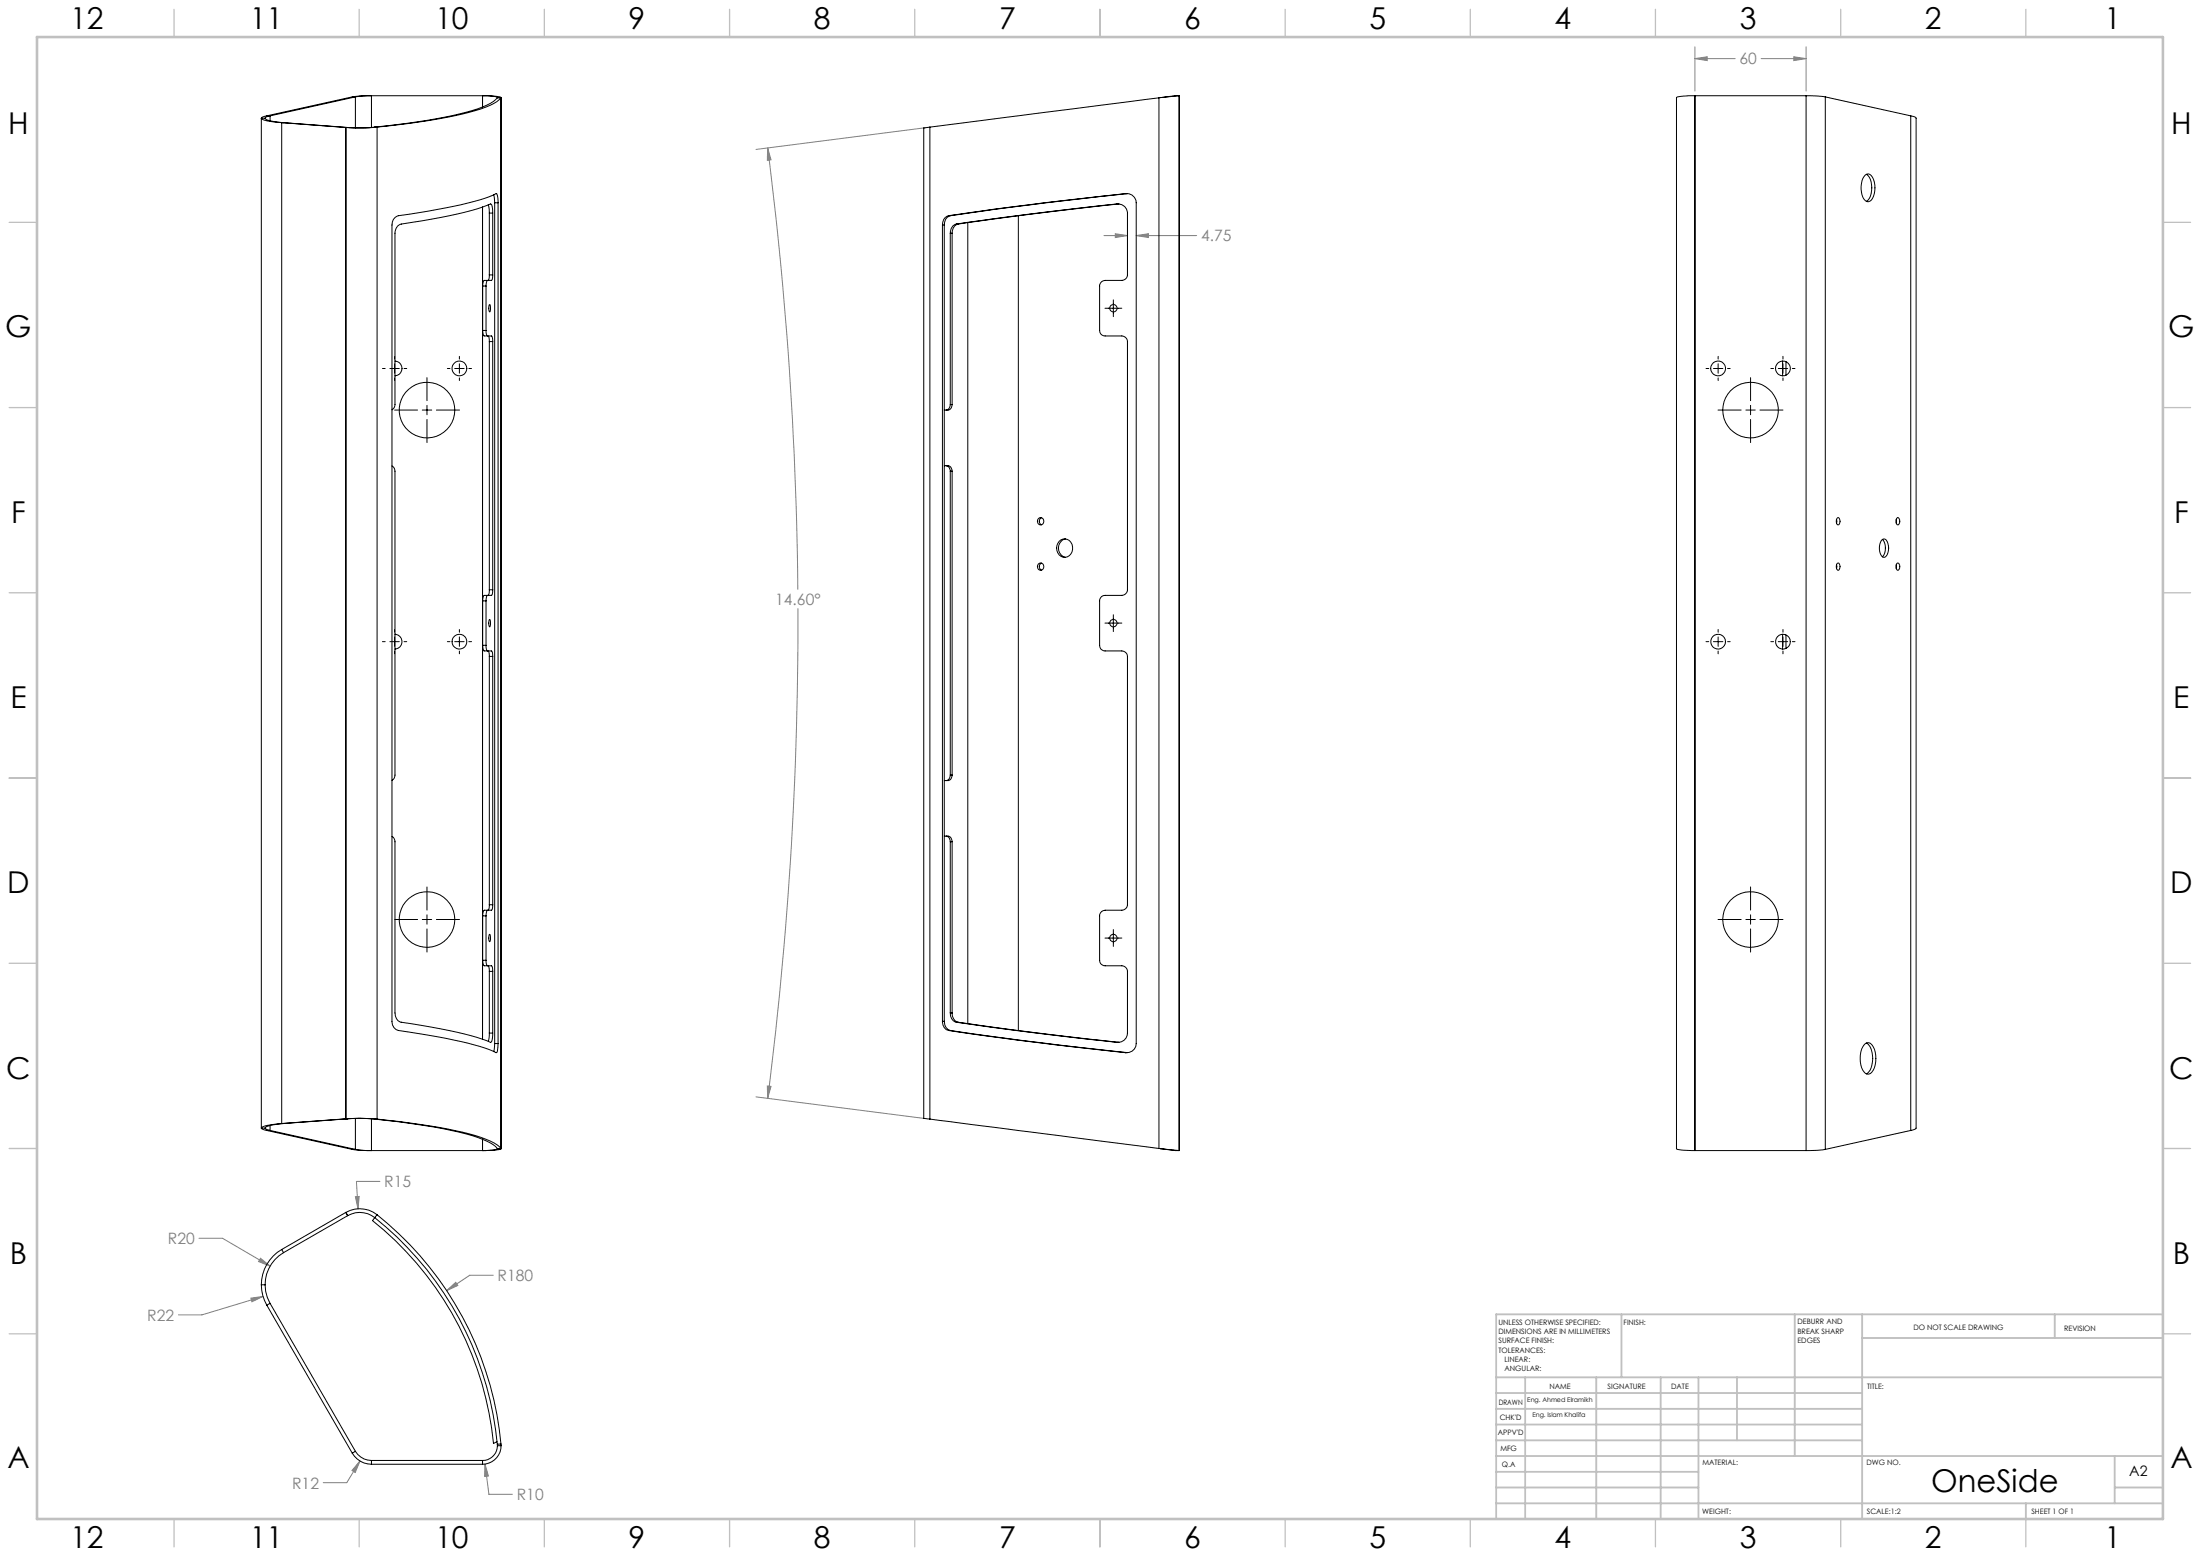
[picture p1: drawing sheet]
<svg xmlns="http://www.w3.org/2000/svg" width="594mm" height="420mm" viewBox="0 0 594 420" stroke-linecap="round" stroke-linejoin="round" font-family="sans-serif">
<g fill="none" stroke="#808080" stroke-width=".27">
<path d="M457.6 12.6v12M457.6 15.8h10.9M457.6 15.8l3.3-.5v1.1zM475.5 15.8h12.1M484.3 15.3l3.3 .5-3.3 .6zM487.6 12.6v12M207.3 39.9l.9 3.2-1 .2zM207.3 39.9a1001.4 1001.4 0 0 1 8.1 119.3M249.8 34.5l-45.7 5.8M298.1 63.6h6.3M301.1 63.1l3.3 .5-3.3 .5zM306.8 63.6h16.3"/>
<path d="M306.8 63.6l3.3-.5v1zM215.4 164.2a1001.2 1001.2 0 0 1-8.1 132.3M204.1 296.1l45.7 5.8M207.2 293.1l1 .1-.9 3.3zM102.6 318.9h-6.4l.5 7.4M53.7 334.2h6.4l12.8 7.6M70.3 339.6l2.6 2.2-3.1-1.3zM96 323h1l-.3 3.3zM67.7 350.4l3.3-.5-3 1.5zM71 349.9l-16.5 5h-6.3M120.6 348.4l2.4-2.3 .6 .9zM133.2 344.2h-6.4l-6.2 4.2"/>
<path d="M97.2 394.4l-3.6 5.8h-6.3M97.2 394.4l-1.3 3.1-.9-.6zM131 395.2l1 8.1h6.4M131 395.2l.9 3.2-1.1 .1z"/>
</g>
<g fill="none" stroke="#000" stroke-width=".27">
<path d="M103.3 99.5h.7M105.3 99.5h2.5M106.5 96.2v.7M106.5 98.2v2.5M109.1 99.5h.7M120.8 99.5h.7M122.8 99.5h2.5M124 96.2v.7M124 98.2v2.5M126.6 99.5h.7M298.3 83.2h4.6M300.6 80.9v4.6"/>
<path d="M460.6 99.5h.8M462.6 99.5h2.6M463.9 96.2v.7M463.9 98.2v2.5M466.4 99.5h.7M478.1 99.5h.8M480.1 99.5h2.6M481.4 96.2v.7M481.4 98.2v2.5M483.9 99.5h.7M106.5 110.7h6.2M106.5 102v.7"/>
<path d="M114 110.7h2.6M115.3 101.9v6.2M115.3 109.4v2.6M115.3 113.2v6.3M117.8 110.7h6.3M124 102v.7M463.9 110.7h6.2M463.9 102v.7M471.4 110.7h2.5M472.7 101.9v6.2M472.7 109.4v2.6M472.7 113.2v6.3"/>
<path d="M475.2 110.7h6.2M481.4 102v.7M103.3 173.2h.7M105.3 173.2h2.5M106.5 169.9v.8M106.5 171.9v2.6M106.5 175.7v.8M109.1 173.2h.7M120.8 173.2h.7M122.8 173.2h2.5M124 169.9v.8M124 171.9v2.6"/>
<path d="M124 175.7v.8M126.6 173.2h.7M298.3 168.2h4.6M300.6 165.9v4.6M460.6 173.2h.8M462.6 173.2h2.6M463.9 169.9v.8M463.9 171.9v2.6M463.9 175.7v.8M466.4 173.2h.7M478.1 173.2h.8M480.1 173.2h2.6"/>
<path d="M481.4 169.9v.8M481.4 171.9v2.6M481.4 175.7v.8M483.9 173.2h.7M115.3 239.4v6.3M472.7 239.4v6.3M106.5 248.2h6.2M114 248.2h2.6M115.3 246.9v2.6M115.3 250.7v6.3M117.8 248.2h6.3M298.3 253.2h4.6"/>
<path d="M300.6 250.9v4.6M463.9 248.2h6.2M471.4 248.2h2.5M472.7 246.9v2.6M472.7 250.7v6.3M475.2 248.2h6.2"/>
</g>
<g fill="none" stroke="#c0c0c0" stroke-width=".35">
<path d="M47 2.5v7.5M97 2.5v7.5M147 2.5v7.5M197 2.5v7.5M247 2.5v7.5M297 2.5v7.5M347 2.5v7.5M397 2.5v7.5M447 2.5v7.5M497 2.5v7.5M547 2.5v7.5M2.5 60h7.5"/>
<path d="M584 60h7.5M2.5 110h7.5M584 110h7.5M2.5 160h7.5M584 160h7.5M2.5 210h7.5M584 210h7.5M2.5 260h7.5M584 260h7.5M2.5 310h7.5M584 310h7.5M2.5 360h7.5"/>
<path d="M584 360h7.5M47 410v7.5M97 410v7.5M147 410v7.5M197 410v7.5M247 410v7.5M297 410v7.5M347 410v7.5M397 410v7.5M447 410v7.5M497 410v7.5M547 410v7.5"/>
</g>
<g fill="none" stroke="#c0c0c0" stroke-width=".5">
<path d="M437.8 354.8v17M484.6 354.8v38.2M502.8 354.8v55.2M554.8 354.8v6.4M584 354.8h-180v55.2M404 371.8h180M404 376h98.8M411.8 371.8v38.2M431 371.8v38.2M448.4 371.8v38.2M458.6 371.8v38.2M469 371.8v17"/>
<path d="M502.8 361.2h81.2M404 388.8h98.8M404 384.5h98.8M404 380.3h98.8M404 397.3h54.6M404 393h180M571 393v12.8M404 405.8h180M404 401.5h54.6M547 405.8v4.2M571 401.5h13"/>
</g>
<path d="M10 10h574v400h-574z" fill="none" stroke="#c0c0c0" stroke-width=".7"/>
<path d="M207.2 293.1l1 .1-.9 3.3zM207.3 39.9l.9 3.2-1 .2zM306.8 63.6l3.3-.5v1zM301.1 63.1l3.3 .5-3.3 .5zM70.3 339.6l-.5 .9 3.1 1.3zM96 323l.7 3.3 .3-3.3zM131 395.2l-.2 3.3 1.1-.1zM97.2 394.4l-2.2 2.5 .9 .6zM67.7 350.4l.3 1 3-1.5zM120.6 348.4l3-1.4-.6-.9zM484.3 15.3l3.3 .5-3.3 .6zM457.6 15.8l3.3-.5v1.1z" fill="#808080"/>
<g fill="none" stroke="#000" stroke-width=".27">
<path d="M70.6 31.9l.3 .4 1.1 .3 4.1 .5M70.6 31.9v272.6M70.6 31.9h1M71.6 31.9a5.4 5.4 0 0 0 3.7 1.1l1.3 .1h-.5M72 31.3l-1.1 .3-.3 .3M72 31.3h.9M72.9 31.3l-1.2 .4-.1 .2M72.9 31.3v1.3M76.1 33.1l17.8 1.3M76.1 33.1v270.2M93.4 34.4v267.6M93.4 34.4h.5"/>
<path d="M95.1 26.2l-23.1 5.1M95.1 26.2h.9M96 26.2l-23.1 5.1M96 26.2v8.3M100.3 25.8l-4.3 .4M100.3 25.8l-5.2 .4M100.3 25.8h30M100.3 25.8v8.6M101.2 34.3l-3 .2-4.3-.1M101.2 34.3h.6M101.8 34.3l-3.4 .2-5-.1M101.8 34.3v267.8"/>
<path d="M130.3 25.8h.9a10.1 10.1 0 0 1 4.1 .5M130.3 25.8h.7a6.8 6.8 0 0 1 3.3 .5M130.3 25.8v3.1M134.3 26.4a16.9 16.9 0 0 1-8.5 3.9 161.9 161.9 0 0 1-24.6 4M134.3 26.4h1M134.3 26.3v.1M134.3 26.3h1M135.3 26.4a16.8 16.8 0 0 1-8.6 3.9 166.7 166.7 0 0 1-24.9 4M135.3 26.3v.1M135.3 26.3v283.8M251.1 34.3l-1.7 .2v267.4l1.7 .2M251.1 34.3v267.8"/>
<path d="M312.9 26.4l-61.8 7.9M312.9 26.4v283.6M313.4 26.3l-.5 .1M318.4 25.8l-5 .5M318.4 25.8v284.8M457.6 25.8h-.8a10.1 10.1 0 0 0-4.2 .5v283.8a11.5 11.5 0 0 0 5 .5M457.6 25.8h30M457.6 25.8v284.8M487.6 25.8l5.2 .4M487.6 25.8v284.8M492.8 26.2v284.1M492.8 26.2l23.1 5.1"/>
<path d="M515.9 31.3a1.55 1.55 0 0 1 1.4 .6v272.6l-.3 .3-1.1 .3M515.9 31.3v273.8M130.3 55.9v224.6M131.8 55.3l.3 2.2M132.1 57.5h.9M132.1 57.5v16.7M133 57.5v-.2a2.48 2.48 0 0 0-.6-2.2 89.5 89.5 0 0 1-21.2 4.9l-2.9 .5a2.24 2.24 0 0 0-1.7 2.5v46.2a1.53 1.53 0 0 1-.8 1.4M133 57.5v16.7M133.3 52.5l.3 2.2M133.6 54.7h.9M133.6 54.7v227M134.5 54.7v-.6a1.83 1.83 0 0 0-.6-1.8 64.7 64.7 0 0 1-15.8 4.2l-10.5 1.7a2.37 2.37 0 0 0-1.8 2.5v215a2.4 2.4 0 0 0 1.8 2.4 137.4 137.4 0 0 1 24.5 5.2l1.8 .8a1.6 1.6 0 0 0 .5-1.6l.1-.8"/>
<path d="M134.5 54.7v227M256.1 58.2a2.28 2.28 0 0 0-1.6 2.5M256.1 58.2h.5M256.6 58.2a2.28 2.28 0 0 0-1.6 2.5M275 58.2v219.9M301.6 55.1a2.5 2.5 0 0 1 2.8 2.4v16.7a1.66 1.66 0 0 1-2.1 1.5h-3.4a1.59 1.59 0 0 0-2 1.5v12a1.56 1.56 0 0 0 2 1.5h1.1a8.4 8.4 0 0 1 3.8 .3l.4 .4 .2 .8v67a1.66 1.66 0 0 1-2.1 1.5h-3.4a1.55 1.55 0 0 0-2 1.5v12a1.6 1.6 0 0 0 2 1.5h1.1a8.4 8.4 0 0 1 3.8 .4l.4 .3 .2 .8v67a1.66 1.66 0 0 1-2.1 1.5h-3.4a1.59 1.59 0 0 0-2 1.5v12a1.61 1.61 0 0 0 2 1.5h1.1a8.4 8.4 0 0 1 3.8 .3l.4 .4 .2 .8v16.7a2.53 2.53 0 0 1-2.8 2.5M301.6 55.1l-23.4 2.7-20 2.7M301.6 55.1h.5l-23.4 2.7-20 2.7M303.9 52.3a2.51 2.51 0 0 1 2.9 2.4v227a2.51 2.51 0 0 1-2.9 2.4M303.9 52.3l-22.5 2.5-25.3 3.4M303.9 52.3h.5M304.2 52.3l-22.3 2.5-25.3 3.4"/>
<path d="M503.7 47.2a1.17 1.17 0 0 1 1.9 .7 5.6 5.6 0 0 1-.7 6.4 1.7 1.7 0 0 1-2.2-1.7 6 6 0 0 1 1-5.4zM503.9 47a5.4 5.4 0 0 1 .8 6.6l-.8 .7M130.3 77.2h.9M130.3 77.2v12M131.2 77.2v12M131.6 75.7l-.2 .3-.2 1.2M131.6 75.7l-1 .1-.3 1.4M132.1 74.2l-.3 1.5M132.1 74.2h.9M133 74.2v.8a.97 .97 0 0 1-1.4 .7M254.5 60.7v215M254.5 60.7h.5"/>
<path d="M255 60.7v215M256.6 63v46.2M256.6 63h.5M257.1 63v46.2M258.2 60.5a2.21 2.21 0 0 0-1.6 2.5M258.2 60.5h.5M258.7 60.5a2.21 2.21 0 0 0-1.6 2.5M261.3 60.1v216.2M106.6 97.5a2 2 0 0 1 1.9 1.9 2 2 0 0 1-1.9 2M130.3 89.2l.3 1.4 1 .1M130.3 89.2h.9M131.2 89.2l.1 .9 .3 .6"/>
<path d="M131.6 90.7l1.2 .1 .2 1.4M131.8 90.7l.3 1.5M132.1 82.3a1.58 1.58 0 0 1 .2 1.8 1.05 1.05 0 0 1-.3-1.4zM132.1 92.2h.9M132.1 92.2v67M133 92.2v67M481.3 97.5v3.9M482.2 97.6v3.7M255 110.7h.5M256.6 109.2l-.1 .3a1.23 1.23 0 0 1-1 1.2M256.6 109.2h.5M257.1 109.2l-.1 .3a1.22 1.22 0 0 1-1.5 1.2"/>
<path d="M105.8 125.8h.1a1.54 1.54 0 0 1 .7 1.4v82a1.53 1.53 0 0 1-.8 1.4M255 125.7h.5M255.5 125.7a1.33 1.33 0 0 1 1.1 1.5M255.5 125.7h.5a1.35 1.35 0 0 1 1.1 1.5M256.6 127.2v82M256.6 127.2h.5M257.1 127.2v82M281.2 139.8a1.06 1.06 0 0 0-.6 .9 1.06 1.06 0 0 0 .6 1M496.1 139.8l.2-.1a1.22 1.22 0 0 1 0 2l-.5-.6v-.8zM512.2 139.8l.2-.1a1.22 1.22 0 0 1 0 2l-.4-.6v-.8zM132.1 159.2l-.3 1.5M132.1 159.2h.9"/>
<path d="M133 159.2l-.2 1.4-1.2 .1M281.2 152a1.06 1.06 0 0 0-.6 .9 1.06 1.06 0 0 0 .6 1M286 146.1a2.18 2.18 0 0 1 2.6-.3 2.18 2.18 0 0 1 1 2.5 2.17 2.17 0 0 1-2.3 2.1 2.17 2.17 0 0 1-2-2.5l.1-.6zM287.7 145.5a2.58 2.58 0 0 0-1.9 2.5 2.58 2.58 0 0 0 1.9 2.4M495.9 140.2v1M495.9 152.5v.9M496.1 152h.2a1.19 1.19 0 0 1 0 1.9l-.5-.6v-.7zM508 145.9a.78 .78 0 0 1 1.2-.2 3.6 3.6 0 0 1-.3 4.7 1.72 1.72 0 0 1-1.5-2.1l.1-1.4zM508.2 145.6a3.8 3.8 0 0 1 0 4.7M512 140.2v1M512 152.5v.9M512.2 152h.2a1.19 1.19 0 0 1 0 1.9l-.4-.6v-.7z"/>
<path d="M106.6 171.2a2.01 2.01 0 0 1 1.9 2 2.01 2.01 0 0 1-1.9 2M130.3 174.2l.3 1.5h1M130.3 162.2h.9M130.3 174.2h.9M130.3 162.2v12M131.2 174.2l.1 .9 .3 .6M131.2 162.2v12M131.6 175.7h.5a.66 .66 0 0 1 .9 .7v.8M131.6 160.7l-.2 .3-.2 1.2M131.6 160.7l-1 .1-.3 1.4M131.8 175.7l.3 1.5M132.1 167.3a1.47 1.47 0 0 1 .2 1.8l-.1 .1-.2-.4z"/>
<path d="M132.1 177.2h.9M132.1 177.2v67M133 177.2v67M481.3 171.2v4M482.2 171.4v3.6M255 210.7h.5M256.6 209.2l-.1 .3a1.23 1.23 0 0 1-1 1.2M256.6 209.2h.5M257.1 209.2l-.1 .3a1.22 1.22 0 0 1-1.5 1.2M105.8 225.8h.1a1.65 1.65 0 0 1 .7 1.4v46.2a2.43 2.43 0 0 0 1.7 2.5 128.3 128.3 0 0 1 23.1 5l1.1 .5a2.84 2.84 0 0 0 .5-2.5M255 225.7h.5M255.5 225.7a1.34 1.34 0 0 1 1.1 1.5"/>
<path d="M255.5 225.7h.5a1.32 1.32 0 0 1 1.1 1.5M256.6 227.2v46.2M256.6 227.2h.5M257.1 227.2v46.2M130.3 259.2l.3 1.4 1 .1M130.3 247.2h.9M130.3 259.2h.9M130.3 247.2v12M131.2 259.2l.1 .9 .3 .6M131.2 247.2v12M131.6 245.7l-.2 .3-.2 1.2M131.6 245.7l-1 .1-.3 1.4"/>
<path d="M132.1 252.3a1.55 1.55 0 0 1 .2 1.8l-.1 .1-.2-.7zM132.1 244.2l-.3 1.5M132.1 244.2h.9M133 244.2v.8a.97 .97 0 0 1-1.4 .7M131.6 260.7l1.2 .1 .2 1.4M131.8 260.7l.3 1.5M132.1 278.9l-.3 2.2M132.1 278.9h.9M132.1 262.2h.9M132.1 262.2v16.7M133 262.2v16.7M254.5 275.7a2.46 2.46 0 0 0 1.6 2.4"/>
<path d="M254.5 275.7h.5M255 275.7a2.46 2.46 0 0 0 1.6 2.4M256.1 278.1l18.4 2.6 29.4 3.4M256.1 278.1h.5M256.6 273.4a2.37 2.37 0 0 0 1.6 2.5M256.6 278.1l18.4 2.6 29.2 3.4M256.6 273.4h.5M257.1 273.4a2.37 2.37 0 0 0 1.6 2.5M258.2 275.9l20 2.7 23.4 2.8M258.2 275.9h.5M258.7 275.9l20 2.7 23.4 2.8h-.5M133.6 281.7l-.3 2.2"/>
<path d="M133.6 281.7h.9M303.9 284.1h.5M503.7 281.6a1.41 1.41 0 0 1 2.1 1 6.6 6.6 0 0 1-.8 7.2 1.42 1.42 0 0 1-2-.9 6.6 6.6 0 0 1 .7-7.3zM503.9 281.5a5.1 5.1 0 0 1 1.7 5.1 3.7 3.7 0 0 1-1.7 3.3M70.6 304.5l.3 .3 1.1 .3M70.6 304.5h1M71.6 304.5l1.3 .6M72 305.1h.9M72 305.1l23.1 5.2M72.9 305.1l23.1 5.2M72.9 303.8v1.3M76.1 303.3l-4.1 .5-1.1 .3-.3 .4"/>
<path d="M76.1 303.3h.5l-3.3 .4a2 2 0 0 0-1.7 .8M93.4 302l3.6-.1 4.8 .2M93.4 302h.5M93.9 302l3.2-.1 4.1 .2M93.9 302l-17.8 1.3M95.1 310.3l5.2 .3M95.1 310.3h.9M96 310.3l4.3 .3M96 301.9v8.4M100.3 310.6h30M100.3 302v8.6M101.2 302.1a138.6 138.6 0 0 1 27.7 4.9l2.5 1a7.1 7.1 0 0 1 2.9 2"/>
<path d="M101.2 302.1h.6M101.8 302.1a142.1 142.1 0 0 1 28.1 4.9l2.5 1a7.1 7.1 0 0 1 2.9 2M130.3 307.5v3.1M130.4 310.6h.2M134.3 310v.1M134.3 310h1M134.3 310.1a7.8 7.8 0 0 1-4 .5M134.3 310.1h1M135.3 310v.1M135.3 310.1a11.5 11.5 0 0 1-5 .5M251.1 302.1l61.8 7.9M312.9 310l.5 .1"/>
<path d="M313.4 310.1l5 .5M457.6 310.6h30M492.8 310.3l-5.2 .3M515.9 305.1l-23.1 5.2M76.1 337.3a11 11 0 0 0-5.5 9.5M76.1 337.3l.5 .8M76.6 338.1a10 10 0 0 0-5 8.7M93.4 327.3a7.6 7.6 0 0 1 8.4 .6M93.4 327.3l-17.3 10M93.4 327.3l.5 .8M93.9 328.1a6.5 6.5 0 0 1 7.3 .6M93.9 328.1l-17.3 10"/>
<path d="M101.2 328.7l-.6 .8a87.9 87.9 0 0 1 32.6 60.1l1-.5M101.2 328.7a88.9 88.9 0 0 1 33.1 61.1M101.8 327.9a89.9 89.9 0 0 1 33.5 61.9M101.8 327.9l-.6 .8M70.6 346.8a11.2 11.2 0 0 0 1.4 5.5M70.6 346.8h1M71.6 346.8l.1 1.7 .5 1.7 .7 1.6M72 352.3l23.1 39.9M72.9 351.8l-.9 .5M72.9 351.8l23.1 39.9M95.1 392.2a6 6 0 0 0 5.2 3M96 391.7a5.1 5.1 0 0 0 4.3 2.5"/>
<path d="M96 391.7l-.9 .5M100.3 394.2v1M100.3 394.2h30M100.3 395.2h30M130.3 394.2v1M134.3 389.8v.4M134.3 390.2a4 4 0 0 1-4 4M134.3 390.2h1M135.3 389.8v.4M135.3 389.8h-1M135.3 390.2a5 5 0 0 1-5 5"/>
<circle cx="124" cy="99.4" r="2.01"/>
<circle cx="300.6" cy="83.2" r="1"/>
<circle cx="463.9" cy="99.4" r="2.01"/>
<circle cx="481.4" cy="99.4" r="2.01"/>
<circle cx="115.3" cy="110.7" r="7.5"/>
<circle cx="472.6" cy="110.7" r="7.5"/>
<circle cx="281" cy="140.7" r=".93"/>
<circle cx="281" cy="152.9" r=".93"/>
<circle cx="124.1" cy="173.2" r="2"/>
<circle cx="300.6" cy="168.2" r="1"/>
<circle cx="463.9" cy="173.2" r="2"/>
<circle cx="481.4" cy="173.2" r="2"/>
<circle cx="115.3" cy="248.2" r="7.5"/>
<circle cx="300.6" cy="253.2" r=".99"/>
<circle cx="472.6" cy="248.2" r="7.5"/>
</g>
<text font-size="8.5" x="521.4" y="402.7">OneSide</text>
<g font-size="8.1">
<text x="19" y="8">12</text>
<text x="67.5" y="8">11</text>
<text x="117.5" y="8">10</text>
<text x="169.7" y="8">9</text>
<text x="219.7" y="8">8</text>
<text x="269.7" y="8">7</text>
<text x="319.7" y="8">6</text>
<text x="369.7" y="8">5</text>
<text x="419.7" y="8">4</text>
<text x="469.7" y="8">3</text>
<text x="519.7" y="8">2</text>
<text x="568.2" y="8">1</text>
<text x="2.2" y="36.1">H</text>
<text x="586.2" y="36.1">H</text>
<text x="1.4" y="91.1">G</text>
<text x="585.4" y="91.1">G</text>
<text x="3" y="141.1">F</text>
<text x="587" y="141.1">F</text>
<text x="2.8" y="191.1">E</text>
<text x="586.8" y="191.1">E</text>
<text x="2" y="241.1">D</text>
<text x="586" y="241.1">D</text>
<text x="1.7" y="291.1">C</text>
<text x="585.7" y="291.1">C</text>
<text x="2.7" y="341.1">B</text>
<text x="586.7" y="341.1">B</text>
<text x="2" y="396.1">A</text>
<text x="586" y="396.1">A</text>
<text x="19" y="418">12</text>
<text x="67.5" y="418">11</text>
<text x="117.5" y="418">10</text>
<text x="169.7" y="418">9</text>
<text x="219.7" y="418">8</text>
<text x="269.7" y="418">7</text>
<text x="319.7" y="418">6</text>
<text x="369.7" y="418">5</text>
<text x="419.7" y="418">4</text>
<text x="469.7" y="418">3</text>
<text x="519.7" y="418">2</text>
<text x="568.2" y="418">1</text>
</g>
<g font-size="4.2" fill="#808080">
<text x="469.7" y="17.4">60</text>
<text x="324.3" y="65.2">4.75</text>
<text x="209.3" y="163.3">14.60°</text>
<text x="103.8" y="320.5">R15</text>
<text x="45.3" y="335.8">R20</text>
<text x="134.4" y="345.8">R180</text>
<text x="39.8" y="356.5">R22</text>
<text x="78.9" y="401.8">R12</text>
<text x="139.5" y="404.9">R10</text>
</g>
<text font-size="3.9" x="574.9" y="398.5">A2</text>
<g font-size="2">
<text x="404.6" y="357.6">UNLESS OTHERWISE SPECIFIED:</text>
<text x="438.4" y="357.6">FINISH:</text>
<text x="485.3" y="357.5">DEBURR AND</text>
<text x="485.3" y="360">BREAK SHARP</text>
<text x="516.6" y="359">DO NOT SCALE DRAWING</text>
<text x="557.3" y="359.2">REVISION</text>
<text x="404.6" y="360.1">DIMENSIONS ARE IN MILLIMETERS</text>
<text x="404.6" y="362.6">SURFACE FINISH:</text>
<text x="404.6" y="365.1">TOLERANCES:</text>
<text x="485.3" y="362.5">EDGES</text>
<text x="406.2" y="367.6">LINEAR:</text>
<text x="406.2" y="370.1">ANGULAR:</text>
<text x="418.3" y="375">NAME</text>
<text x="434" y="374.9">SIGNATURE</text>
<text x="451.2" y="374.9">DATE</text>
<text x="504.1" y="374.9">TITLE:</text>
<text x="404.6" y="379.1">DRAWN</text>
<text x="404.9" y="383.3">CHK'D</text>
<text x="404.4" y="387.4">APPV'D</text>
<text x="405.1" y="391.8">MFG</text>
<text x="405.5" y="396">Q.A</text>
<text x="459.6" y="395.5">MATERIAL:</text>
<text x="504" y="395.5">DWG NO.</text>
<text x="459.6" y="408.5">WEIGHT:</text>
<text x="504.1" y="408.6">SCALE:1:2</text>
<text x="548.5" y="408.6">SHEET 1 OF 1</text>
</g>
<g font-size="1.8">
<text x="412.4" y="378.4">Eng. Ahmed Elramikh</text>
<text x="413.8" y="382.6">Eng. Islam Khalifa</text>
</g>
</svg>
